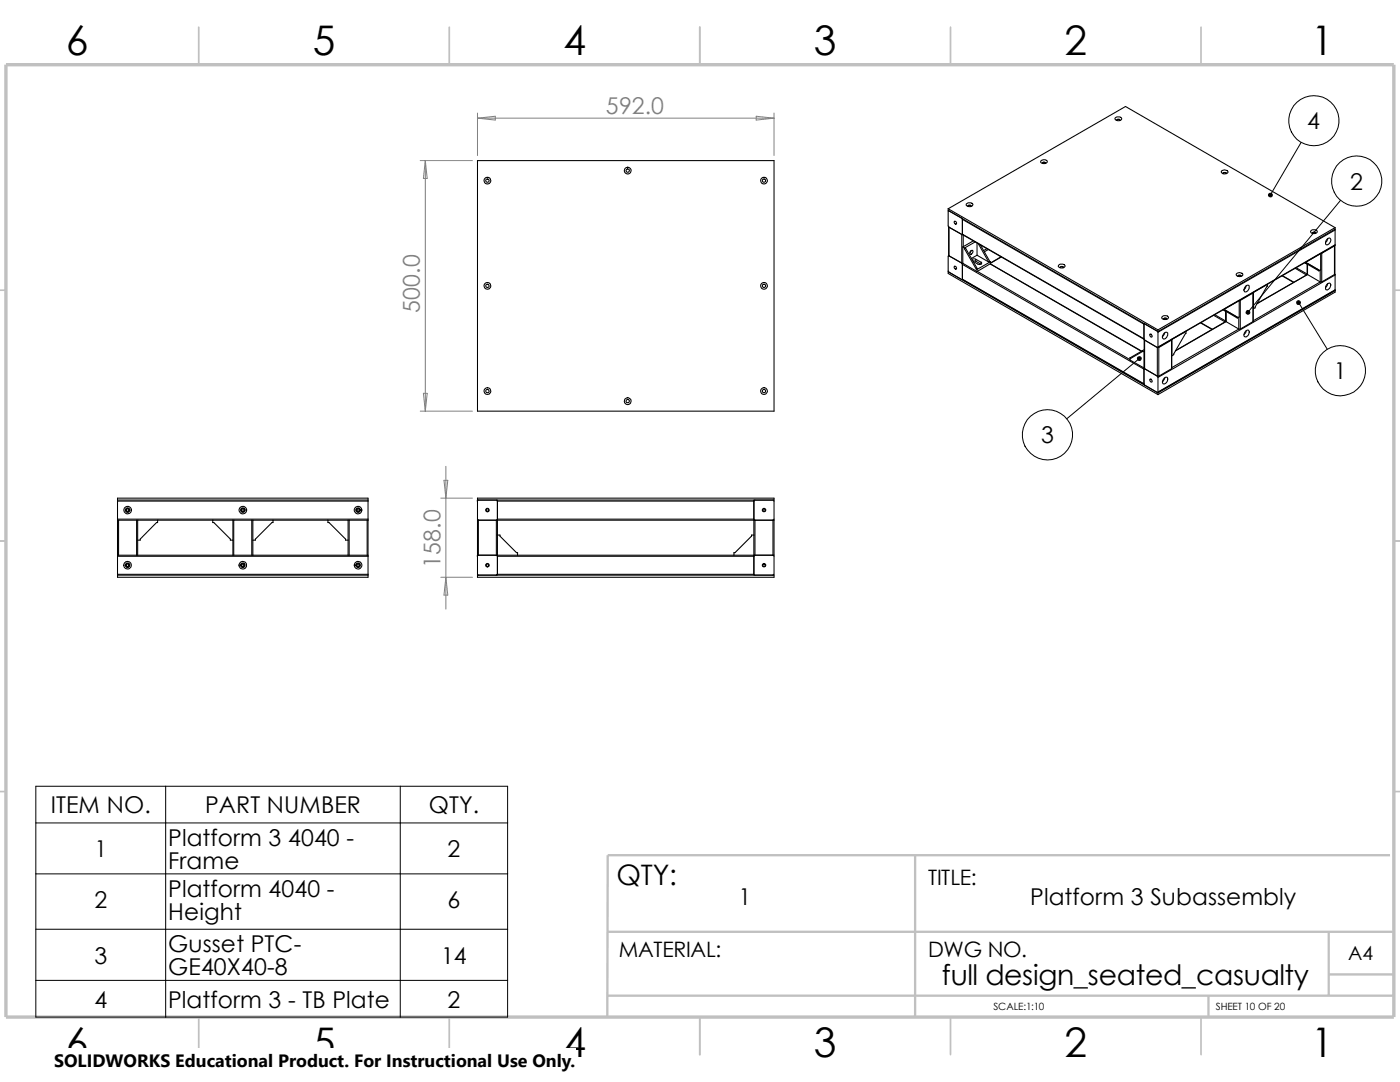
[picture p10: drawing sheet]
<svg xmlns="http://www.w3.org/2000/svg" width="279mm" height="216mm" viewBox="0 0 279 216" stroke-linecap="round" stroke-linejoin="round" font-family="sans-serif">
<g fill="none" stroke="#c0c0c0" stroke-width=".34">
<path d="M39.7 5.4v7.5M89.7 5.4v7.5M139.7 5.4v7.5M189.7 5.4v7.5M239.7 5.4v7.5M-.1 57.9h1.3M278.2 57.9h1.2M-.1 107.9h1.3M278.2 107.9h1.2M-.1 157.9h1.3M278.2 157.9h1.2M39.7 202.9v7.5"/>
<path d="M89.7 202.9v7.5M139.7 202.9v7.5M189.7 202.9v7.5M239.7 202.9v7.5"/>
</g>
<path d="M182.6 170.6v32.3M277.4 170.6h-156.1l-.1 32.3M121.2 198.7h157M121.2 185.9h156.7M241.2 198.7v4.2M265.2 194.4h13M265.2 185.9v12.8" fill="none" stroke="#c0c0c0" stroke-width=".47"/>
<path d="M1.2 12.9h277v190h-277z" fill="none" stroke="#c0c0c0" stroke-width=".68" stroke-linecap="butt"/>
<g fill="none" stroke="#000" stroke-width=".21">
<path d="M95.3 32h59.2v50h-59.2zM207.7 32.2l.1-.1a.74 .74 0 0 1 1.2 .2 .73 .73 0 0 1-.7 .4 .73 .73 0 0 1-.6-.5zM208 32.6a.32 .32 0 0 1 .3-.3 .32 .32 0 0 1 .4 .3M208 32.6a.38 .38 0 0 1 .7 0M222.6 23.5h.1a.66 .66 0 0 1 .7-.2 .66 .66 0 0 1 .4 .5 .72 .72 0 0 1-.7 .3 .72 .72 0 0 1-.6-.5zM222.9 24a.33 .33 0 0 1 .3-.2 .33 .33 0 0 1 .3 .2M222.9 24v-.1l.5-.1 .1 .2M243.9 34a.68 .68 0 0 1 .7-.1 .68 .68 0 0 1 .4 .6h-.1a.71 .71 0 0 1-1.1-.3zM244.1 34.7a.32 .32 0 0 1 .3-.3 .32 .32 0 0 1 .3 .3M244.1 34.6l.1-.1h.4l.1 .1M189.2 54.2v.4l41.9 24.1M189.2 41.7v.3l41.9 24.2"/>
<path d="M189.2 54.2l41.9 24.2M189.2 41.7l41.9 24.1M189.2 41.7l35.4-20.4 41.8 24.1M189.3 42h.1M189.3 54.2h-.1M189.3 45.3l.1 5.8M189.4 51l-.1 .1M189.4 51.1h-.2l.1 3.1 2.6 1.6 .2-.1M189.4 45.3l2.5 1.5M189.4 51.1l2.5 1.4M189.4 45.3v5.8M190.5 44.1a.36 .36 0 0 1 .4 .3 .36 .36 0 0 1-.1 .3 .39 .39 0 0 1-.3-.6z"/>
<path d="M190.5 53.1h.1a.34 .34 0 0 1 .3 .3 .34 .34 0 0 1-.1 .3 .38 .38 0 0 1-.3-.6zM191.9 46.8h.3M191.9 52.5h.3M191.9 46.8v5.7M191.9 52.5l.2 .2M192.1 55.7l36.2 21M192.1 46.7v.1M192.1 52.7l36.2 21M192.1 55.7l36.2 20.9M192.1 43.8v2.9M192.1 52.7v3M192.1 43.8l36.2 20.9"/>
<path d="M192.1 46.7l36.2 20.9M192.1 43.8l-.2-.3-2.6-1.5-.1 3.1 .2 .2M192.1 46.7l-.2 .1M192.1 43.6v.2M192.1 46.8l36.2 20.9M192.1 46.8h-.1M192.1 55.8h-.1M192.2 52.6l-.1 .1M192.2 52.5l2.8 1.7M192.2 49.3v3.2M192.2 49.3l.3 .2M192.2 46.9v2.3"/>
<path d="M192.5 49.5v.2M192.5 49.7l2.3 4M192.5 49.7l.2-.2 2.3 4.1-.2 .1M192.8 40.7a.81 .81 0 0 1 1.3 .2 .72 .72 0 0 1-.7 .3 .72 .72 0 0 1-.6-.5zM193.2 41.1a.4 .4 0 0 1 .6 0M193.7 50.1a.29 .29 0 0 1 .4-.1 .29 .29 0 0 1 0 .5 .29 .29 0 0 1-.2 .3 .29 .29 0 0 1-.4-.2zM193.8 41.2a.32 .32 0 0 0-.3-.3 .32 .32 0 0 0-.3 .3M193.8 50l-.3 .5M194.2 52.1h.5M194.2 52.2l1 .5a.41 .41 0 0 0 .7-.3l-.1-.1M194.3 48l-2.1 1.3M194.6 48.3l-2.1 1.2"/>
<path d="M194.7 51.7l1.1 .6M194.7 51.7v.4M194.7 52.1l1 .6M194.7 51.7l-.4-.1-.3 .2M194.8 53.7l.2 .1M195 48.5v2.4M195 53.8v.4M195 50.9l-1.1 .7M195 50.9l2.3 1.4M195 54.1l30.5 17.7M195.2 48.6l2.1 3.7M195.6 48.8l1.9 3.4"/>
<path d="M195.8 52.3v.4M197 49.6l-.7 .4M197.3 49.8l-.9 .4M197.5 52.2h.2M197.5 52.2l-.2 .1M197.6 52.7l30.2 17.4M197.7 52.7l30.1 17.4M197.7 52.2l-2.7 1.6M197.7 52.2v.4l-2.7 1.6M199.8 51.2l-2.1 1.3M199.9 51.3l-2.2 1.2M211.4 52.8l.1-.1a.66 .66 0 0 1 1 .5 .82 .82 0 0 1-1.3-.1z"/>
<path d="M212.1 53.2l.1 .2M212.1 53.3l.1 .1M212.1 53.2a.34 .34 0 0 0-.5 .2M212.1 53.3l-.3-.1-.3 .2M246.7 54.7a.76 .76 0 0 1 1.3 .2 .74 .74 0 0 1-1.3-.2zM247.1 55.1l.1-.2h.3l.2 .2M247.3 60h.1M247.3 60l-2.8 1.6M247.3 60v3.2l-.4 .3M247.5 59.9l-.2 .1M247.5 59.9v5.8M247.7 55.2a.33 .33 0 0 0-.3-.3 .33 .33 0 0 0-.3 .3"/>
<path d="M248.5 57.2a.43 .43 0 0 1 .7-.3 .43 .43 0 0 1 .1 .7 .61 .61 0 0 1-1 .5l-.1-.2zM248.7 57l-.4 .8M250.1 58.5v-.2v3.3M250.1 58.5l-2.6 1.4M250.1 58.5v5.7M250.1 58.4v5.8M253 56.7l-.1 .4-2.4 4.3-.4 .2M255.9 55l2.2 1.3M255.9 55l2.3 1.3M258.4 53.5l2.3 1.4M258.7 53.4l2.2 1.3-.1 .1M260.4 52.4l.3 .2"/>
<path d="M260.5 52.5l2.7 1.6M260.5 52.5h.1M260.7 52.2h.1M260.7 52.2v.4M260.9 52.7v2.1M260.9 54.8l-10 5.7M260.9 52.5l-.2 .1M260.9 52.5l2.3 1.4M260.9 54.8l-10.1 5.8M260.9 54.8l2.6 1.5M261.7 46a.66 .66 0 0 1 .7-.2 .66 .66 0 0 1 .4 .6 .74 .74 0 0 1-1.2-.3zM261.9 46.6a.33 .33 0 0 1 .3-.3 .33 .33 0 0 1 .4 .3"/>
<path d="M262.6 46.5h-.1a.37 .37 0 0 0-.6 0M263.2 53.9v.2M263.5 56.3l-13.4 7.7M263.5 53.9v2.4M263.5 56.3h.3M263.6 50.6h.1M263.6 50.6l-2.9 1.6M263.6 50.6v3.2l-.4 .3M263.8 50.5l-.2 .1M263.8 50.5v5.8M264.8 47.8a.43 .43 0 0 1 .6-.3 .43 .43 0 0 1 .1 .7 .61 .61 0 0 1-.9 .5l-.1-.4zM264.8 56.7a.41 .41 0 0 1 .6-.2 .41 .41 0 0 1 .1 .7 .62 .62 0 0 1-.3 .5 .62 .62 0 0 1-.7 0l.1-.6z"/>
<path d="M265 56.6l-.5 .8M265 47.6l-.5 .8M266.3 49.1l-2.5 1.4M266.3 49.1v5.7M266.3 54.8l-2.5 1.5M266.4 49l-.1 .1M266.4 54.7v.2M266.4 49l-.1 5.8M266.4 58h.1M266.4 57.8l-35.3 20.5M266.4 45.8v.1M266.4 48.9l-35.3 20.4"/>
<path d="M266.4 45.4v.3l-35.3 20.5M266.4 45.9v3M266.4 54.9v2.9M266.4 58v.3l-35.3 20.4M266.4 58l-35.3 20.4M266.4 45.4l-35.3 20.4M266.4 54.9l-35.3 20.4M266.4 57.8l-35.3 20.4M266.4 45.9l-35.3 20.4M225.5 71.4v.4l2.8 1.6M228 70l.4 .2M228 70v.1l-2.3 1.4-.2-.1"/>
<path d="M228 70l-2.5 1.4M228.3 64.5v.2M228.3 64.7v2.9M228.3 73.7v2.9M228.3 64.7l.1-.1 2.6 1.5 .1 .2M228.3 76.6l.1 .2 2.6 1.5 .1-.1M228.3 67.6l.1 .3M228.3 73.4v.3M228.3 67.8l.1 5.8M228.3 64.6h.1M228.3 73.4h.1M228.3 69.8l-.3 .2"/>
<path d="M228.4 73.5l-.1 .1M228.4 73.6l2.6 1.5M228.4 67.9l2.6 1.4M228.4 67.9v5.7M228.4 73.6l-.1 .1M229.5 75.7a.3 .3 0 0 1 .4 .1 .3 .3 0 0 1-.2 .4l-.2-.3zM229.5 66.7a.32 .32 0 0 1 .4 .2 .32 .32 0 0 1-.2 .4l-.2-.2zM231 75.1h.3M231 69.3v5.8M231 75.1l.1 .2M231 69.3h.3M231.1 65.8v.4"/>
<path d="M231.1 66.3v3M231.1 75.3v2.9M231.1 78.4v.3M231.1 69.3h-.1M231.3 69.3v5.8M231.9 63.3a.78 .78 0 0 1 1.3 .1 .73 .73 0 0 1-.7 .4 .73 .73 0 0 1-.6-.5zM232.2 63.7v-.1a.34 .34 0 0 1 .3-.1 .34 .34 0 0 1 .3 .2M232.2 63.7a.38 .38 0 0 1 .6 0M232.3 66.5a.43 .43 0 0 1 .6-.2 .43 .43 0 0 1 .1 .7 .54 .54 0 0 1-.4 .6 .54 .54 0 0 1-.6-.2v-.4zM232.3 75.5a.41 .41 0 0 1 .6-.2 .41 .41 0 0 1 .1 .6 .59 .59 0 0 1-.3 .6 .59 .59 0 0 1-.7-.1v-.4zM232.5 75.4l-.5 .8M232.5 66.4l-.5 .8"/>
<path d="M233.8 67.9l-2.5 1.4M233.8 67.9v5.7M233.8 73.6l-2.5 1.5M233.8 67.7v.2M233.8 67.7v5.9M233.8 67.7h.1M236.7 66.1v.4l-2.5 4.3-.3 .2M236.7 66.1l-2.9 1.6M239.6 64.4l2.3 1.3M242.2 62.9l2.3 1.3M242.4 62.8l2.2 1.3M244.1 61.8l.4 .2"/>
<path d="M244.3 61.9l2.6 1.6M244.5 61.6h.1M244.5 61.6v.4M244.6 62.1v2M244.6 64.1h.1M244.6 61.9l-.1 .1M244.6 61.9l2.3 1.4M244.6 64.1v.1M244.6 64.1l.1 .1M244.6 64.1l-9.9 5.8M244.7 64.2l-10.1 5.8M244.7 62.1v2.1"/>
<path d="M244.7 64.2l2.5 1.5M246.9 63.3v.2M247.2 65.7h.3M247.2 65.7l-13.4 7.7M247.2 63.3v2.4M248.6 66.1a.44 .44 0 0 1 .7-.1 .44 .44 0 0 1-.1 .7 .54 .54 0 0 1-.3 .5 .54 .54 0 0 1-.6-.1v-.5zM248.7 66l-.4 .8M250.1 64.2l-2.6 1.5M250.1 61.6h.1M23.5 99.8v.2M23.5 99.8v-.4h49.9v.4M23.5 99.8h49.9"/>
<path d="M23.5 100h49.9M23.5 100v3.6M73.4 100v3.6M73.4 99.8v.2M95.3 100v3.7l.2 .1M95.3 99.4h59.2v.4h-59.2zM95.5 99.8l-.3 .2M99.1 99.8l.2 .2M99.3 100v3.6M99.3 100h51.2M99.3 99.8v.2M150.5 99.8v.2"/>
<path d="M150.5 100v3.6M150.7 99.8l-.2 .2M154.3 99.8l.2 .2v3.6l-.2 .2M23.5 103.6v.2M23.5 110.8v.2M23.5 114.6v.2M23.5 103.8h.2M23.5 114.8v.4h49.9v-.4M23.5 114.8h49.9M23.5 114.6h49.9M23.5 111h49.9M23.5 103.6h49.9"/>
<path d="M23.5 103.8v7M23.5 111v3.6M23.5 110.8h.2M23.7 110.8h3.6M23.7 103.8h3.6M23.7 103.8v7M27.3 110.8h.2M27.3 103.8h.2M27.3 103.8v7M27.5 110.8h19M27.5 103.8h19M27.5 103.8v7"/>
<path d="M31.5 103.8v.5h-.3l-3.2 3.3v.2h-.5M42.5 103.8v.5h.2l3.3 3.3v.2h.5M46.5 103.8h.2M46.5 103.8v7M46.5 110.8h.2M46.7 110.8h3.5M46.7 103.8h3.5M46.7 103.8v7M50.2 103.8v7M50.2 103.8h.3M50.2 110.8h.3M50.5 110.8h19"/>
<path d="M50.5 103.8h19M50.5 103.8v7M54.5 103.8v.5h-.2l-3.3 3.3v.2h-.5M65.4 103.8v.5h.3l3.3 3.3v.2h.5M69.5 110.8h.2M69.5 103.8h.2M69.5 103.8v7M69.7 110.8h3.6M69.7 103.8h3.6M69.7 103.8v7M73.3 103.8v7M73.3 103.8h.1"/>
<path d="M73.3 110.8h.1M73.4 103.8v7M73.4 111v3.6M73.4 103.6v.2M73.4 110.8v.2M73.4 114.6v.2M95.3 111v3.7l.2 .1M95.3 114.8h59.2v.4h-59.2zM95.5 110.8l-.3 .2M95.5 110.8h3.6M95.5 103.8h3.6M95.5 103.8v7"/>
<path d="M95.5 103.8h-.2v7h.2M99.1 103.8h.2M99.1 103.8v7M99.1 110.8l.2 .2M99.1 110.8h.2M99.2 114.6l-.1 .2M99.3 103.6l-.2 .2M99.3 114.6h51.2M99.3 111h51.2M99.3 103.8v7M99.3 111v3.6M99.3 110.8h51.2"/>
<path d="M99.3 103.6h51.2M99.3 103.8h51.2M99.3 106.8h.5v.2l3.3 3.3h.2v.5M99.3 114.6v.2M99.3 110.8v.2M99.3 103.6v.2M150.5 114.6v.2M150.5 110.8v.2M150.5 103.6v.2M150.5 114.6l.2 .2M150.5 103.6l.2 .2M150.5 103.8h.2"/>
<path d="M150.5 103.8v7M150.5 111v3.6M150.5 106.8h-.5v.2l-3.3 3.3h-.2v.5M150.5 110.8h.2M150.7 110.8h3.6M150.7 103.8h3.6M150.7 103.8v7M150.7 110.8l-.2 .2M154.3 103.8h.2v7h-.2M154.3 103.8v7M154.3 110.8l.2 .2v3.6M154.4 114.6l-.1 .2"/>
<circle cx="97.3" cy="36.1" r=".67"/>
<circle cx="97.3" cy="36.1" r=".33"/>
<circle cx="125.3" cy="34" r=".68"/>
<circle cx="125.3" cy="34" r=".33"/>
<circle cx="152.5" cy="36" r=".65"/>
<circle cx="152.5" cy="36" r=".32"/>
<circle cx="97.3" cy="57.1" r=".67"/>
<circle cx="97.3" cy="57.1" r=".33"/>
<circle cx="152.5" cy="57" r=".65"/>
<circle cx="152.5" cy="57" r=".32"/>
<circle cx="97.3" cy="78.1" r=".67"/>
<circle cx="97.3" cy="78.1" r=".33"/>
<circle cx="152.5" cy="78" r=".65"/>
<circle cx="152.5" cy="78" r=".32"/>
<circle cx="125.3" cy="80.1" r=".68"/>
<circle cx="125.3" cy="80" r=".33"/>
<circle cx="25.4" cy="112.8" r=".25"/>
<circle cx="25.5" cy="101.8" r=".36"/>
<circle cx="25.5" cy="101.8" r=".74"/>
<circle cx="25.5" cy="112.8" r=".45"/>
<circle cx="25.5" cy="101.8" r=".44"/>
<circle cx="25.5" cy="101.8" r=".24"/>
<circle cx="25.5" cy="112.8" r=".35"/>
<circle cx="25.5" cy="112.8" r=".75"/>
<circle cx="48.5" cy="101.8" r=".44"/>
<circle cx="48.5" cy="101.8" r=".24"/>
<circle cx="48.5" cy="112.8" r=".46"/>
<circle cx="48.5" cy="112.8" r=".34"/>
<circle cx="48.5" cy="112.8" r=".76"/>
<circle cx="48.5" cy="112.8" r=".25"/>
<circle cx="48.5" cy="101.8" r=".34"/>
<circle cx="48.5" cy="101.8" r=".76"/>
<circle cx="71.4" cy="101.8" r=".24"/>
<circle cx="71.5" cy="112.8" r=".46"/>
<circle cx="71.5" cy="112.8" r=".25"/>
<circle cx="71.5" cy="112.8" r=".77"/>
<circle cx="71.5" cy="112.8" r=".33"/>
<circle cx="71.5" cy="101.8" r=".75"/>
<circle cx="71.5" cy="101.8" r=".35"/>
<circle cx="71.5" cy="101.8" r=".45"/>
<circle cx="97.3" cy="112.8" r=".25"/>
<circle cx="97.3" cy="101.8" r=".25"/>
<circle cx="97.3" cy="112.8" r=".33"/>
<circle cx="97.3" cy="101.8" r=".33"/>
<circle cx="152.5" cy="101.8" r=".36"/>
<circle cx="152.5" cy="112.8" r=".24"/>
<circle cx="152.5" cy="112.8" r=".35"/>
<circle cx="152.5" cy="101.8" r=".25"/>
</g>
<g fill="none" stroke="#000" stroke-width=".2">
<path d="M259.7 28.4l-6.2 10.5M267.5 40l-18.5 22.3M227.4 71.5l-14.5 12.1M259.2 60.4l5.7 9.3M7.2 156.9h94.1v46h-94.1zM33.1 156.9v46M79.9 156.9v46M7.2 164.2h94.1M7.2 174.4h94.1M7.2 185.4h94.1M7.2 195.6h94.1"/>
<circle cx="262.2" cy="24.1" r="5"/>
<circle cx="270.7" cy="36.1" r="5"/>
<circle cx="267.5" cy="74" r="5"/>
<circle cx="209" cy="86.8" r="5"/>
</g>
<g fill="none" stroke="#808080" stroke-width=".2">
<path d="M83.9 32h10.4M84.9 32v50M84.9 32l.4 3.6h-.8zM95.3 22.6v8.4M95.3 23.6h59.2M95.3 23.6l3.5-.4v.8zM150.9 23.2l3.6 .4-3.6 .4zM154.5 22.6v8.4M84.5 78.5h.8l-.4 3.5zM83.9 82h10.4M88 99.4h6.3M88.6 95.8h.8l-.4 3.6z"/>
<path d="M89 93v28.5M88 115.2h6.3M89 115.2l.4 3.5h-.8z"/>
</g>
<g fill="#000" stroke="#000" stroke-width=".2">
<circle cx="253.6" cy="38.9" r=".37"/>
<circle cx="227.4" cy="71.5" r=".38"/>
<circle cx="249.1" cy="62.3" r=".38"/>
<circle cx="259.1" cy="60.4" r=".38"/>
</g>
<path d="M10.8 209.2h104.1v6.7h-104.1z" fill="#fff"/>
<g font-size="8.1">
<text x="13.2" y="10.9">6</text>
<text x="62.4" y="10.9">5</text>
<text x="112.4" y="10.9">4</text>
<text x="162.4" y="10.9">3</text>
<text x="212.4" y="10.9">2</text>
<text x="261.7" y="10.9">1</text>
<text x="13.2" y="210.9">6</text>
<text x="62.4" y="210.9">5</text>
<text x="112.4" y="210.9">4</text>
<text x="162.4" y="210.9">3</text>
<text x="212.4" y="210.9">2</text>
<text x="261.7" y="210.9">1</text>
</g>
<g font-size="5.6">
<text x="123" y="176.7">QTY:</text>
<text x="188" y="196.5">full design_seated_casualty</text>
</g>
<g font-size="4.6" fill="#808080">
<text x="120.9" y="22.6">592.0</text>
<text x="83.8" y="62.4" transform="rotate(-90 83.8 62.4)">500.0</text>
<text x="87.9" y="113.3" transform="rotate(-90 87.9 113.3)">158.0</text>
</g>
<g font-size="4.6">
<text x="260.9" y="25.8">4</text>
<text x="269.5" y="37.8">2</text>
<text x="266.2" y="75.7">1</text>
<text x="207.8" y="88.5">3</text>
<text x="10.2" y="162.3">ITEM NO.</text>
<text x="40.9" y="162.3">PART NUMBER</text>
<text x="85.6" y="162.3">QTY.</text>
<text x="18.8" y="171.1">1</text>
<text x="33.6" y="168.8">Platform 3 4040 -</text>
<text x="33.6" y="173.3">Frame</text>
<text x="89.3" y="171.1">2</text>
<text x="33.6" y="179">Platform 4040 -</text>
<text x="18.8" y="181.2">2</text>
<text x="33.6" y="183.5">Height</text>
<text x="89.3" y="181.2">6</text>
<text x="147.4" y="180.6">1</text>
<text x="205.6" y="180.6">Platform 3 Subassembly</text>
<text x="33.6" y="190">Gusset PTC-</text>
<text x="18.8" y="192.3">3</text>
<text x="33.6" y="194.6">GE40X40-8</text>
<text x="88" y="192.3">14</text>
<text x="18.8" y="201">4</text>
<text x="33.6" y="201">Platform 3 - TB Plate</text>
<text x="89.3" y="201">2</text>
</g>
<g font-size="4.2">
<text x="185.2" y="176.7">TITLE:</text>
<text x="123.5" y="191">MATERIAL:</text>
<text x="185.2" y="191">DWG NO.</text>
</g>
<text font-size="3.9" x="269.1" y="191.5">A4</text>
<text font-size="3.6" x="10.8" y="213">SOLIDWORKS Educational Product. For Instructional Use Only.</text>
<g font-size="2">
<text x="198.2" y="201.6">SCALE:1:10</text>
<text x="242.7" y="201.6">SHEET 10 OF 20</text>
</g>
</svg>
